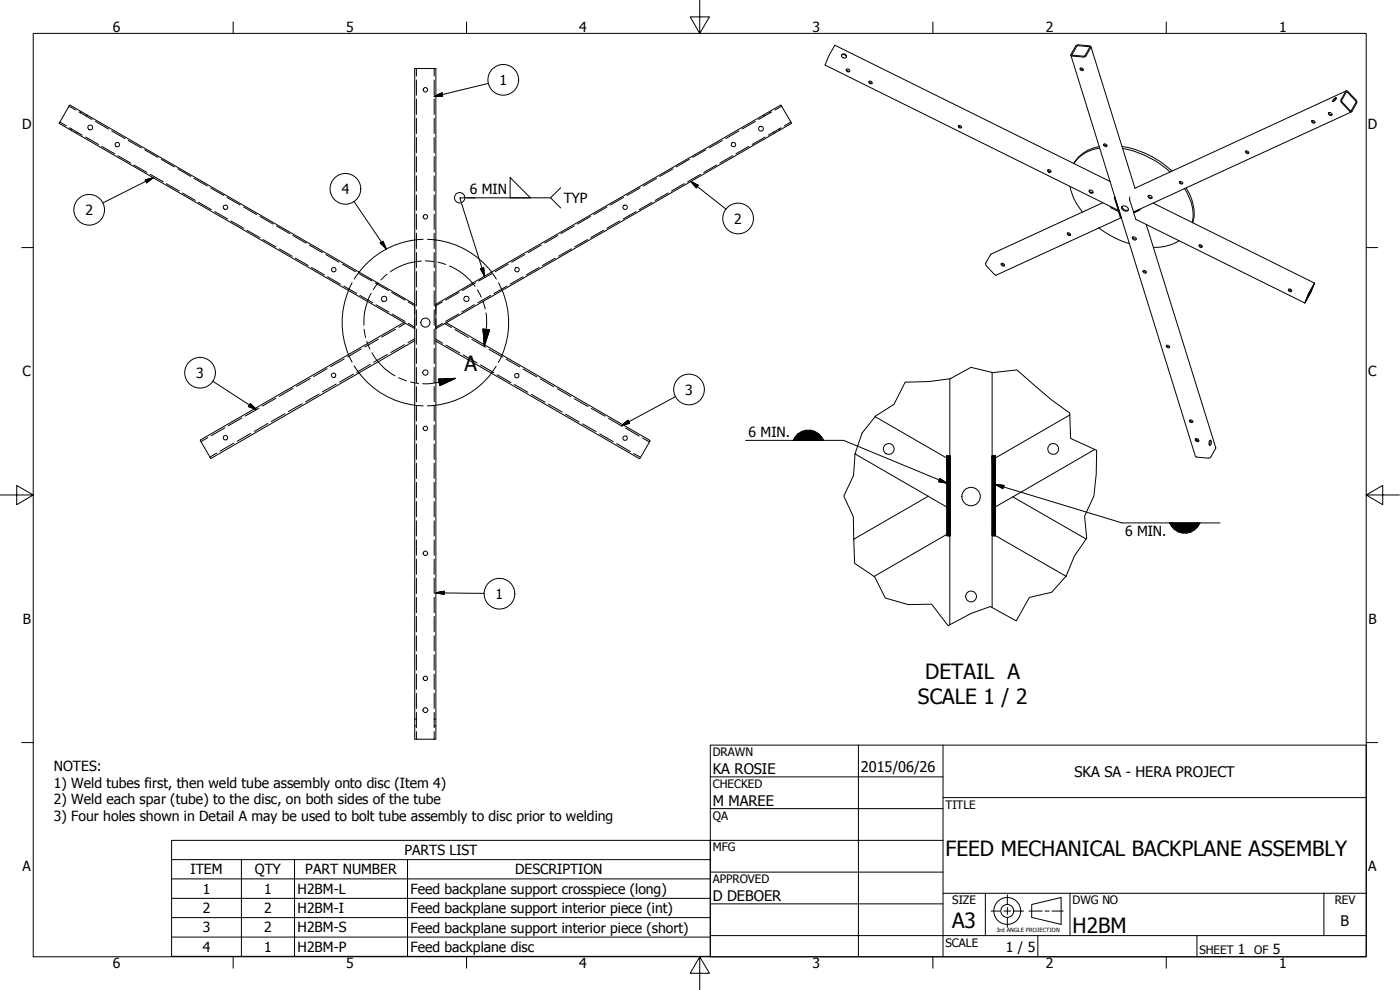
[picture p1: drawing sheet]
<svg xmlns="http://www.w3.org/2000/svg" width="420mm" height="297mm" viewBox="0 0 420 297" stroke-linecap="round" stroke-linejoin="round" font-family="sans-serif">
<!-- layer: Visible (ANSI) -->
<g fill="none" stroke="#000" stroke-width=".3">
<path d="M252.5 16.6a.84 .84 0 0 1 1-.2 .84 .84 0 0 1 .5 .8M252.6 16.4a.73 .73 0 0 1 1.1-.1 .73 .73 0 0 1 0 1.1 .8 .8 0 0 1-.9-.2 .8 .8 0 0 1-.2-.8zM321.4 16.6l37.4 120.4 .2 .1 3.8 .4 .6-.4 1.5-2.7-20.9-67.1M322.9 13.7l.7-.3 3.4 .4 .4 .2v.2l-1.5 2.7-.3 .2-4-.4-.2-.3zM323.2 13.9l.3-.2 3.4 .3 .1 .2-1.5 2.6-3.6-.2-.1-.2zM327.4 14l13.2 42.4M254 20.8a.59 .59 0 0 1 .8 0 .59 .59 0 0 1 .1 .8 .7 .7 0 0 1-.9-.8zM254.1 20.8l.4 .5h.5M260.7 24.5a.55 .55 0 0 1 .8-.1 .55 .55 0 0 1 .1 .7l-.7-.2zM260.9 24.4l.4 .5h.4M287.7 37.7a.58 .58 0 0 1 .6 .1 .58 .58 0 0 1 .2 .6 .59 .59 0 0 1-.7-.1 .59 .59 0 0 1-.1-.6zM287.7 37.6l.3 .5h.6"/>
<path d="M324.2 20.5a.49 .49 0 0 1 .7 0 .49 .49 0 0 1 0 .7l-.7-.3zM324.3 20.4l.5 .5h.3M393.7 36.2a.52 .52 0 0 1 .7 .1 .52 .52 0 0 1 .1 .6l-.6-.1-.3-.2zM393.8 36.2l.2 .4 .7 .1M398.7 33.9a.59 .59 0 0 1 .8 0 .59 .59 0 0 1 .1 .8 .7 .7 0 0 1-.9-.8zM398.8 33.8l.4 .6h.6M400.4 29.6l.7-.3-.1 .3a1.06 1.06 0 0 1-1.1 .8zM401.1 29.6l-1 .9M403.9 27.3h.5l2.6 2.7 .2 .6-1.7 3-.4-.2-2.7-2.9 .1-.6zM404 27.3l-63.4 29.2M404.1 27.6h.2l2.7 2.9-1.6 2.8-2.8-3.1zM405.6 33.6l-65.3 30-1.3-3.5 .1-1"/>
<path d="M314.5 51a.52 .52 0 0 1 .7 0 .52 .52 0 0 1 0 .7l-.7-.3zM314.5 51l.3 .4 .6 .1M321.1 56a16.9 16.9 0 0 0 3.8 7.7M326.8 57.2a.64 .64 0 0 1 .9-.1 .64 .64 0 0 1 .2 .9 .81 .81 0 0 1-1.1-.8zM327 57.1a.8 .8 0 0 0 1 .6M329.9 44a10.5 10.5 0 0 0-7.6 5.1M330 44.4a10.6 10.6 0 0 0-7.7 4.7M331.3 43.2l.4 .4 .5 .1M331.4 43.2a.51 .51 0 0 1 .7 .1 .51 .51 0 0 1-.1 .7 .51 .51 0 0 1-.7-.2 .51 .51 0 0 1 .1-.6zM333.2 54.5l-82.6-40.9-1.9 3.1-1.1 2.8 88.3 43.7-.4-.3-1-3.5v-.6M334.6 59.2l1.1 3.7M336.7 43.9a29.1 29.1 0 0 1 15 7.4"/>
<path d="M336.9 44.6a28.7 28.7 0 0 1 14.3 7M344.6 58.7a.7 .7 0 0 1 .8 0 .7 .7 0 0 1 .3 .8 .72 .72 0 0 1-.8 0 .72 .72 0 0 1-.3-.8zM344.7 58.7a.8 .8 0 0 0 1.1 .6M353.9 54.5a.52 .52 0 0 1 .8 0 .52 .52 0 0 1 0 .7l-.7-.2zM354.1 54.5l.4 .5h.5M355.5 56.6a13.3 13.3 0 0 1 2.3 10.1M356 56.4a13.2 13.2 0 0 1 1.9 10.5M373.8 45.4a.52 .52 0 0 1 .7 0 .52 .52 0 0 1 .1 .7l-.6-.1zM373.9 45.3l.4 .5h.5M124.5 72a25 25 0 0 0-16.7 9.6M130.8 72a25 25 0 0 1 16.7 9.7M300.4 79.2a.48 .48 0 0 1 .7-.1 .48 .48 0 0 1 0 .7l-.5-.2z"/>
<path d="M300.5 79l.6 .6 .3-.1M320.4 69.9a.5 .5 0 0 1 .7 0 .5 .5 0 0 1-.1 .8l-.6-.4zM320.4 69.9l.5 .5 .4-.1M329.8 68.4a30 30 0 0 0 9.2 4.7M331 60.8l-33.7 15.5-1.5 2.7 .1 .6 3 3 37.6-17.3M333.2 62l.5 .5 2 1M336.4 64.9l-.5-1.7-.2 .3 .5 1.6 .3 .2M336.7 61.9a1.36 1.36 0 0 0 1.9 1.1M336.7 61.9a1.2 1.2 0 0 1 1.4 .1 1.2 1.2 0 0 1 .4 1.2 1.2 1.2 0 0 1-1.3 0 1.2 1.2 0 0 1-.5-1.3zM339.9 71.2a.73 .73 0 0 1 .7 0 .73 .73 0 0 1 .3 .7 .74 .74 0 0 1-.7 0 .74 .74 0 0 1-.3-.7zM340 71.1l.2 .5 .9 .1M340.2 63.9l.7 1.9 50.7 25.1"/>
<path d="M342.3 62.7l-.6 .5-1.5 .7 1.8-1M346.1 60.9l48.4 24M353.9 72.2a14.6 14.6 0 0 1-7.8 2M360 73.5l.3 .4 .6 .1M360 73.5a.49 .49 0 0 1 .7 .1 .49 .49 0 0 1-.2 .7l-.6-.5zM104.6 87.1a25 25 0 0 0 0 19.3M121.2 96.8l3.3 1.8M121.2 96.8l-61.1 35.3 3.1 5.5 61.3-35.4M124.5 91.3v-70.7h6.3v78M124.5 91.3v7.3M124.5 91.3l-103.6-59.8-3.2 5.5 103.5 59.8M124.5 98.6v3.6"/>
<path d="M130.8 91.3l103.6-59.8 2.8 4.8 .4 .7-103.7 59.8M130.8 98.6v3.7M133.9 96.8l-3.1 1.8M133.9 96.8l61.2 35.4-.3 .7-2.8 4.8-61.2-35.4M150.7 87.2a25 25 0 0 1 0 19.3M343 81.3a.54 .54 0 0 1 .7 0 .54 .54 0 0 1 .2 .6h-.5zM343.2 81.2l.3 .4h.5M386.7 86.9a.52 .52 0 0 1 .7 0 .52 .52 0 0 1 .1 .7l-.6-.2zM386.8 86.7l.4 .5h.5M391.8 90.5h.1M394.3 85.3l-1 2.6-1.5 2.6 .9-2.4zM394.5 84.9l-1.2 3-1.7 3 1.3-3.2z"/>
<path d="M107.7 111.9a25 25 0 0 0 16.8 9.7M124.5 102.2v119.6h6.3v-119.5M147.5 112a25 25 0 0 1-16.7 9.6M285.1 113.7v24.3l-22.5-13M297.8 111.7v26.3l23.3-13.5M350.1 103.7a.54 .54 0 0 1 .6 0 .54 .54 0 0 1 .2 .6 .61 .61 0 0 1-.8-.6zM350.1 103.6l.5 .5h.4M256.6 136.2l22 12.7M285.1 138v14.6M297.8 138v14.6M328.5 134.9l-24.5 14.2M357.1 126.1a.49 .49 0 0 1 .6 0 .49 .49 0 0 1 .1 .7l-.6-.1z"/>
<path d="M357.1 126l.3 .5h.6M358.8 131.7a.59 .59 0 0 1 .7 .1 .59 .59 0 0 1 .2 .7 .7 .7 0 0 1-.9-.8zM358.8 131.7l.4 .4 .6 .1M358.8 131.7h.3l.2 .5M363.1 132.1l-.1 1.4M363.1 132.1a.67 .67 0 0 1 .5 .5 .67 .67 0 0 1-.1 .7l-.2 .3a.67 .67 0 0 1-.6-.5 .67 .67 0 0 1 .2-.7zM278.6 148.9l6.5 3.7v7.2M278.6 148.9l-22.4 12.9M285.1 159.8v27.6M285.1 159.8l-22.8 13.2M297.8 152.6v7.5M304 149.1l-6.2 3.5"/>
<path d="M304 149.1l21.9 12.6M297.8 160.1v22.2M297.8 160.1l22.1 12.8"/>
<circle cx="27.1" cy="38.2" r=".73"/>
<circle cx="127.7" cy="26.9" r=".67"/>
<circle cx="228.4" cy="38.6" r=".73"/>
<circle cx="35.2" cy="43.4" r=".67"/>
<circle cx="220.1" cy="43.4" r=".67"/>
<circle cx="67.7" cy="62.2" r=".67"/>
<circle cx="127.7" cy="65" r=".67"/>
<circle cx="187.6" cy="62.2" r=".67"/>
<circle cx="100.2" cy="80.9" r=".67"/>
<circle cx="115.3" cy="89.7" r=".79"/>
<circle cx="127.7" cy="96.8" r="1.37"/>
<circle cx="140" cy="89.7" r=".79"/>
<circle cx="155.2" cy="80.9" r=".67"/>
<circle cx="100.1" cy="112.6" r=".67"/>
<circle cx="127.7" cy="111.8" r=".79"/>
<circle cx="155.1" cy="112.7" r=".67"/>
<circle cx="67.7" cy="131.3" r=".67"/>
<circle cx="127.7" cy="128.5" r=".67"/>
<circle cx="187.6" cy="131.5" r=".67"/>
<circle cx="266.7" cy="134.7" r="1.62"/>
<circle cx="316.1" cy="134.7" r="1.62"/>
<circle cx="291.4" cy="149" r="2.76"/>
<circle cx="127.7" cy="166" r=".67"/>
<circle cx="291.4" cy="179" r="1.62"/>
<circle cx="127.7" cy="203.5" r=".67"/>
<circle cx="127.7" cy="213.1" r=".73"/>
</g>
<!-- layer: Hidden (ANSI) -->
<g fill="none" stroke="#000" stroke-width=".3">
<path d="M18 36.6l1.9 1.2M20.7 31.9l2 1.1M20.8 38.3l3.9 2.3M21.3 38.8l-.1 .2M21.4 38.7l-.1 .1M23 39.9l-.1 .1M23.1 39.6v.1M23.7 33.6l3.9 2.3M24.3 33.7l-.1 .1M24.4 33.5l-.1 .1M26 34.7l-.1 .1M26.1 34.5l-.1 .1"/>
<path d="M28.6 36.4l4 2.3M33.5 39.3l4 2.3M125 20.6v2.2M125 24v4.6M125 29.7v4.6M125 35.5v4.6M130.3 20.6v2.2M130.3 24v4.6M130.3 29.7v4.6M130.3 35.5v4.6M221.7 39.3l-3.9 2.3M226.7 36.4l-4 2.3"/>
<path d="M229.2 34.5v.1M229.3 34.7l.1 .1M230.9 33.5v.1M231.1 33.7v.1M231.6 33.6l-4 2.3M232.2 39.6v.1M232.3 39.9v.1M233.9 38.7v.1M234 38.8l.1 .2M234.4 38.3l-3.8 2.3M234.6 31.9l-2 1.1M237.4 36.6l-2 1.2"/>
<path d="M25.7 41.1l3.9 2.3M30.5 43.9l3.9 2.3M35.4 46.7l3.8 2.2M38.5 42.1l3.9 2.3M40.2 49.5l3.9 2.2M43.4 44.9l4 2.3M45.1 52.3l3.9 2.2M48.4 47.8l3.9 2.3M49.9 55.1l3.9 2.2M53.3 50.7l4 2.2M54.7 57.9l3.9 2.2M58.2 53.5l4 2.3"/>
<path d="M63.2 56.4l4 2.3M68.1 59.2l4 2.3M125 41.3v4.5M125 47v4.6M125 52.8v4.5M125 58.5v4.6M130.3 41.3v4.5M130.3 47v4.6M130.3 52.8v4.5M130.3 58.5v4.6M187.1 59.2l-3.9 2.3M192.1 56.4l-3.9 2.3"/>
<path d="M197 53.5l-3.9 2.3M200.5 57.9l-3.8 2.2M202 50.7l-4 2.2M205.4 55.1l-3.9 2.2M206.9 47.8l-4 2.3M210.2 52.3l-3.8 2.2M211.8 44.9l-3.9 2.3M215.1 49.5l-3.9 2.2M216.8 42.1l-3.9 2.3M219.9 46.7l-3.9 2.2M224.7 43.9l-3.8 2.3M229.6 41.1l-3.9 2.3"/>
<path d="M59.6 60.7l3.8 2.2M64.5 63.5l3.8 2.2M69.3 66.3l3.9 2.2M73.1 62.1l3.9 2.3M74.1 69.1l3.9 2.2M78 64.9l4 2.3M78.9 71.9l3.9 2.2M83 67.8l3.9 2.3M83.8 74.7l3.9 2.2M87.9 70.7l4 2.2M88.6 77.5l3.9 2.2M92.8 73.5l4 2.3"/>
<path d="M97.8 76.4l3.9 2.3M102.7 79.2l4 2.3M125 64.2v4.6M125 70v4.6M125 75.7v4.6M127 71.8l-2.5 .2M128.3 71.8l2.5 .2M130.3 64.2v4.6M130.3 70v4.6M130.3 75.7v4.6M152.5 79.2l-3.9 2.3M157.5 76.4l-4 2.3"/>
<path d="M162.4 73.5l-3.9 2.3M166.6 77.5l-3.8 2.2M167.4 70.7l-4 2.2M171.5 74.7l-3.9 2.2M172.3 67.8l-4 2.3M176.3 71.9l-3.8 2.2M177.2 64.9l-3.9 2.3M181.2 69.1l-3.9 2.2M182.2 62.1l-4 2.3M186 66.3l-3.9 2.2M190.9 63.5l-3.9 2.2M195.7 60.7l-3.9 2.2"/>
<path d="M93.5 80.2l3.8 2.3M98.3 83l3.9 2.3M103.2 85.8l3.9 2.3M105.7 84.8l-1.1 2.3M107.7 82.1l3.9 2.2M107.8 81.6l-1.5 2.1M108 88.6l3.9 2.3M112.6 84.9l4 2.3M112.8 91.4l3.9 2.2M117.5 87.7l4 2.3M117.7 94.2l3.8 2.2M118.7 98.8l-4.1 2.3"/>
<path d="M121.7 97l-2 1.2M122.5 90.6l2 1.1M122.6 97l1.9 1.2M124.5 91.3h.1M124.5 98.6h.1M124.5 91.3v2.9M124.5 95.7v2.9M125 81.5v4.6M125 87.2v4.6M125 92.9v4.7M125 98.7v4.6M130.3 81.5v4.6"/>
<path d="M130.3 87.2v4.6M130.3 92.9v4.7M130.3 98.7v4.6M130.8 91.3h.1M130.8 98.6h.1M130.8 91.3v2.9M130.8 95.7v2.9M132.8 97l-2 1.2M132.8 90.6l-2 1.1M133.4 97.1l2.1 1.2M136.5 98.9l4.1 2.4M137.6 94.2l-3.9 2.2"/>
<path d="M137.7 87.7l-3.9 2.3M142.4 91.4l-3.8 2.2M142.7 84.9l-4 2.3M147.3 88.6l-3.9 2.3M147.5 81.6l1.5 2.1M147.6 82.1l-4 2.2M149.6 84.8l1.1 2.3M152.1 85.8l-3.8 2.3M157 83l-3.9 2.3M161.8 80.2l-3.9 2.3M82.8 119.5l-4.1 2.3M87.9 116.5l-4.1 2.4"/>
<path d="M93.1 113.6l-4.1 2.3M95.8 118.2l-4.1 2.4M98.2 110.6l-4.1 2.4M100.9 115.2l-4.1 2.4M103.3 107.7l-4.1 2.3M104.6 106.3l1.1 2.4M106 112.3l-4.1 2.4M106.3 109.8l1.4 2.1M108.4 104.7l-4.1 2.4M111.1 109.3l-4 2.4M113.5 101.8l-4 2.3M116.3 106.3l-4.2 2.4"/>
<path d="M121.4 103.4l-4.1 2.4M124.5 101.6l-2.1 1.2M125 104.5v4.6M125 110.2v4.7M125 116v4.6M130.3 104.5v4.6M130.3 110.2v4.7M130.3 116v4.6M130.8 101.8l2 1.2M133.9 103.6l4.1 2.3M139 106.5l4.1 2.4M141.6 101.8l4.1 2.4"/>
<path d="M144.1 109.5l4.1 2.3M146.7 104.8l4.2 2.4M148.9 109.9l-1.4 2.1M149.2 112.4l4.2 2.4M150.7 106.5l-1.2 2.3M151.9 107.7l4.1 2.4M154.4 115.4l4 2.3M157 110.7l4.1 2.4M159.5 118.3l4.1 2.4M162.1 113.7l4.1 2.4M167.3 116.6l4 2.4M172.3 119.6l4.2 2.4"/>
<path d="M62.4 131.3l-2.1 1.2M65 135.9l-2 1.2M67.5 128.4l-4.1 2.3M70.2 133l-4.2 2.4M72.6 125.4l-4.1 2.3M75.2 130l-4 2.4M77.7 122.5l-4.1 2.3M80.4 127l-4.1 2.5M85.5 124.1l-4.1 2.4M90.7 121.1l-4.1 2.4M124.5 121.6l2.5 .2M125 121.7v4.7"/>
<path d="M125 127.5v4.6M125 133.2v4.6M125 139v4.6M130.3 121.7v4.7M130.3 127.5v4.6M130.3 133.2v4.6M130.3 139v4.6M130.8 121.6l-2.5 .2M164.6 121.3l4.1 2.3M169.7 124.3l4.1 2.3M174.8 127.2l4.1 2.3M177.5 122.5l4.1 2.4"/>
<path d="M180 130.2l4 2.3M182.6 125.5l4.1 2.4M185.1 133.1l4.1 2.4M187.8 128.4l4 2.5M190.2 136.1l2 1.1M192.8 131.4l2.1 1.2M125 144.7v4.6M125 150.5v4.6M125 156.3v4.5M130.3 144.7v4.6M130.3 150.5v4.6M130.3 156.3v4.5"/>
<path d="M125 162v4.6M125 167.8v4.5M125 173.5v4.6M125 179.2v4.6M130.3 162v4.6M130.3 167.8v4.5M130.3 173.5v4.6M130.3 179.2v4.6M125 185v4.6M125 190.7v4.6M125 196.5v4.6M130.3 185v4.6"/>
<path d="M130.3 190.7v4.6M130.3 196.5v4.6M124.5 215.8h.2M124.5 217.8h.2M124.8 215.8h.2M124.8 217.8h.2M125 202.2v4.6M125 208v4.6M125 213.7v4.7M125 219.5v2.3M130.3 202.2v4.6M130.3 208v4.6"/>
<path d="M130.3 213.7v4.7M130.3 219.5v2.3M130.3 215.8h.2M130.3 217.8h.2M130.6 215.8h.2M130.6 217.8h.2"/>
</g>
<!-- layer: Break Line (ANSI) -->
<path d="M271.7 114.7l7.2-.2 6.3-.8 6.2-3.5 6.5 1.6 7.3-.8 10.4 9 5.5 3.9 .2 7.7 7.8 3.5-.1 7.1-.7 6.6-2.8 6.1 .6 6.6-.2 .2a29.9 29.9 0 0 0-5.9 11.1l-4.4 4.9-6.7 1.5-3.9 7.1-7.8-4.3a47.2 47.2 0 0 0-12.7 5.8l-4.9-6.5-7 .1-6.9-2-3.2-6.3-6-4.1-.4-13.9-2.9-6.3 3-6.1 .4-6.5 2.1-6.2 4.1-5.2 5.5-3.5zM256.6 136.2h.1" fill="none" stroke="#000" stroke-width=".3"/>
<!-- layer: Hatch (ANSI) -->
<path d="M284.2 136.8h1v24zM297.8 136.8h1v24zM284.2 136.8l1 24h-1zM297.8 136.8l1 24h-1z" fill="#000" stroke="#000" stroke-width=".3"/>
<!-- layer: Symbol (ANSI) -->
<g fill="none" stroke="#000" stroke-width=".3">
<path d="M130.3 28.9l2.4-1 .1 1zM146.6 25l-16.3 3.9M43.6 54l2.4-.7-2 1.5zM46 53.3l-15.1 7.6M140.1 59.4h25.1M142.6 59.4h-4.6l7.4 23.5M153.1 53.3l6.1 6.1h-6.1zM168.3 56.3l-3.1 3.1 3.1 3M207.3 54.5l2.2 1.1-.5 .8zM207.3 54.5l10.6 8.3M106.2 60.4l9.8 14.3M114.1 72.9l.8-.5 1.1 2.3z"/>
<path d="M144.2 80.6l1-.3 .2 2.6zM63.8 114.3l13.2 8.6M202.8 119l-16.3 8.7M75.1 121.1l1.9 1.8-2.5-.9zM186.5 127.7l2-1.6 .5 .9zM223.8 132.1h29.4l31 12.9M282.1 143.6l2.1 1.4-2.5-.5zM298.8 145.4l2.5 .3-.3 .9zM298.8 145.4l37.9 11.5h29.4M130.8 177.8l2.5-.4v1zM130.8 177.8l14.6 .2M51.5 257.9v-5.8h161.7v5.8"/>
<path d="M51.5 257.9h161.7v5.8M51.5 257.9v29h161.7v-23.2M72.5 257.9v29M88.4 257.9v29M122.3 257.9v29M51.5 263.7h161.7M51.5 269.5h161.7M51.5 275.3h161.7M51.5 281.2h161.7"/>
<circle cx="151" cy="24" r="4.6"/>
<circle cx="103.7" cy="56.7" r="4.6"/>
<circle cx="138" cy="59.3" r="1.56"/>
<circle cx="26.8" cy="62.9" r="4.6"/>
<circle cx="221.5" cy="65.5" r="4.6"/>
<circle cx="60" cy="111.8" r="4.6"/>
<circle cx="206.8" cy="116.9" r="4.6"/>
<circle cx="149.9" cy="178.1" r="4.6"/>
</g>
<!-- layer: Detail Boundary (ANSI) -->
<g fill="none" stroke="#000" stroke-width=".3">
<path d="M126.4 78.3a17.1 17.1 0 0 0-9.2 3.3M127.6 78.3l2.5 .2M131.4 78.7l2.3 .7M134.9 79.8a17.8 17.8 0 0 1 7.7 6.1M109.3 98.8l.4 2.5M111.4 88a18.9 18.9 0 0 0-2.2 9.6M113.5 84.9l-1.5 2M116.1 82.3l-1.8 1.7M143.3 87l1.1 2.1M144.9 90.3l.7 2.4M145 98.7l1.9 .3-1.5 4.8zM145.9 93.9l.1 .9a33.9 33.9 0 0 1-.6 9"/>
<path d="M110.1 102.4l.9 2.4M111.6 105.8a18.1 18.1 0 0 0 7 7M119.6 113.3l2.4 1M123.2 114.6l2.4 .4M131.6 113.7l5.1-.2-4.7 2.2zM136.7 113.5a36 36 0 0 1-8.9 1.7l-.9-.1"/>
</g>
<path d="M145 98.7l.4 5.1zM145 98.7l1.9 .3-1.5 4.8zM132 115.7l4.7-2.2zM131.6 113.7l5.1-.2-4.7 2.2z" fill="#000" stroke="#000" stroke-width=".3"/>
<!-- layer: Border (ANSI) -->
<g fill="none" stroke="#000" stroke-width=".3">
<path d="M10 10h400v277.1h-400zM70 6.6v3.4M140 6.6v3.4M210 0v10l-2.9-4.9h5.8l-2.9 4.9M280 6.6v3.4M350 6.6v3.4M6.5 74.3h3.5M410 74.3h3.4M0 148.5h10l-5-2.8v5.7l5-2.9M410 148.5l5 2.9v-5.7l-5 2.8h10M6.5 222.8h3.5M410 222.8h3.4"/>
<path d="M70 287.1v3.4M140 287.1v3.4M210 287.1l2.9 4.9h-5.8l2.9-4.9v9.9M280 287.1v3.4M350 287.1v3.4"/>
</g>
<!-- layer: Title (ANSI) -->
<g fill="none" stroke="#000" stroke-width=".3">
<path d="M213.2 223.6h196.8v63.5h-196.8zM213.2 233.1h69.8M257.6 223.6v63.5M283 239.3h127M283 223.6v63.5M213.2 242.6h69.8M213.2 252.1h69.8M213.2 261.7h69.8M213.2 271.2h69.8M283 268h127M295.7 268v12.7M321.1 268v12.7"/>
<path d="M397.3 268v12.7M213.2 280.7h196.8M311.5 280.7v6.4M359.2 280.7v6.4"/>
</g>
<!-- layer: Sketch Geometry (ANSI) -->
<g fill="none" stroke="#000" stroke-width=".3">
<path d="M284.2 136.8h1v24h-1zM297.8 136.8h1v24h-1zM297.4 273.4h2.8M301.2 273.4h2.1M302.3 268.5v2.7M302.3 272.3v2.1M302.3 275.4v2.8M304.4 273.4h2.8M308.8 273.4h4M309.6 271.4l8.9-2.1v8.1l-8.9-2.1zM313.6 273.4h1.3M315.7 273.4h3.4"/>
<circle cx="302.3" cy="273.3" r="4"/>
<circle cx="302.3" cy="273.3" r="1.94"/>
</g>
<!-- layer: Symbol (ANSI) -->
<g fill="#000" stroke="#000" stroke-width=".3">
<path d="M130.3 28.9l2.4-1zM130.3 28.9l2.4-1 .1 1zM44 54.8l2-1.5zM43.6 54l2.4-.7-2 1.5zM207.3 54.5l2.2 1.1zM207.3 54.5l2.2 1.1-.5 .8zM114.1 72.9l1.9 1.8zM114.1 72.9l.8-.5 1.1 2.3zM144.2 80.6l1.2 2.3zM144.2 80.6l1-.3 .2 2.6zM74.5 122l2.5 .9zM75.1 121.1l1.9 1.8-2.5-.9z"/>
<path d="M186.5 127.7l2-1.6zM186.5 127.7l2-1.6 .5 .9zM238.7 131l.9-.9-1.5 2zM239.6 130.1l1.1-.7-2.6 2.7zM240.7 129.4l1.2-.3-3.8 3zM238.1 132.1l3.8-3h1.4zM238.1 132.1l5.2-3 1.2 .3zM238.1 132.1l6.4-2.7 1.1 .7zM238.1 132.1l7.5-2 .9 .9zM238.1 132.1l8.4-1.1 .7 1.1zM281.7 144.5l2.5 .5zM282.1 143.6l2.1 1.4-2.5-.5z"/>
<path d="M298.8 145.4l2.5 .3zM298.8 145.4l2.5 .3-.3 .9zM351 156.9l1.6 2-.9-.9zM351 156.9l2.7 2.7-1.1-.7zM351 156.9l4 3-1.3-.3zM351 156.9l5.2 3h-1.2zM351 156.9l6.4 2.7-1.2 .3zM351 156.9l7.6 2-1.2 .7zM351 156.9l8.5 1.1-.9 .9zM351 156.9h9.2l-.7 1.1zM130.8 177.8l2.5-.4zM130.8 177.8l2.5-.4v1z"/>
</g>
<g font-size="6.3">
<text x="139.4" y="111.3">A</text>
<text x="277.7" y="203.8">DETAIL A</text>
<text x="275.5" y="211.4">SCALE 1 / 2</text>
<text x="283.8" y="257">FEED MECHANICAL BACKPLANE ASSEMBLY</text>
<text x="285.8" y="278.6">A3</text>
<text x="321.9" y="280">H2BM</text>
</g>
<g font-size="4.4">
<text x="213.9" y="232.2">KA ROSIE</text>
<text x="258.4" y="231.6">2015/06/26</text>
<text x="322.5" y="233">SKA SA - HERA PROJECT</text>
<text x="213.9" y="241.9">M MAREE</text>
<text x="213.9" y="270.3">D DEBOER</text>
<text x="402.3" y="277.9">B</text>
</g>
<g font-size="4.2">
<text x="33.8" y="9.6">6</text>
<text x="103.9" y="9.6">5</text>
<text x="173.9" y="9.6">4</text>
<text x="243.8" y="9.6">3</text>
<text x="313.9" y="9.6">2</text>
<text x="383.9" y="9.6">1</text>
<text x="149.9" y="25.5">1</text>
<text x="6.7" y="38.7">D</text>
<text x="410.5" y="38.7">D</text>
<text x="102.6" y="58.2">4</text>
<text x="141" y="58.3">6 MIN</text>
<text x="25.7" y="64.5">2</text>
<text x="169.2" y="60.9">TYP</text>
<text x="220.3" y="67.1">2</text>
<text x="6.8" y="113">C</text>
<text x="58.9" y="113.4">3</text>
<text x="410.7" y="113">C</text>
<text x="205.6" y="118.4">3</text>
<text x="224.7" y="131.1">6 MIN.</text>
<text x="337.6" y="161">6 MIN.</text>
<text x="148.7" y="179.7">1</text>
<text x="6.9" y="187.2">B</text>
<text x="410.7" y="187.2">B</text>
<text x="16.2" y="231.3">NOTES:</text>
<text x="16.2" y="236.3">1) Weld tubes first, then weld tube assembly onto disc (Item 4)</text>
<text x="16.2" y="241.3">2) Weld each spar (tube) to the disc, on both sides of the tube</text>
<text x="16.2" y="246.4">3) Four holes shown in Detail A may be used to bolt tube assembly to disc prior to welding</text>
<text x="121.3" y="256.6">PARTS LIST</text>
<text x="6.8" y="261.4">A</text>
<text x="57.1" y="262.4">ITEM</text>
<text x="76.5" y="262.4">QTY</text>
<text x="91.6" y="262.4">PART NUMBER</text>
<text x="154.6" y="262.4">DESCRIPTION</text>
<text x="410.7" y="261.4">A</text>
<text x="60.8" y="268.1">1</text>
<text x="79.3" y="268.1">1</text>
<text x="89.3" y="268.2">H2BM-L</text>
<text x="123.2" y="268.2">Feed backplane support crosspiece (long)</text>
<text x="60.8" y="274">2</text>
<text x="79.3" y="274">2</text>
<text x="89.3" y="274">H2BM-I</text>
<text x="123.2" y="274.1">Feed backplane support interior piece (int)</text>
<text x="60.8" y="279.8">3</text>
<text x="79.3" y="279.8">2</text>
<text x="89.3" y="279.8">H2BM-S</text>
<text x="123.2" y="279.8">Feed backplane support interior piece (short)</text>
<text x="60.8" y="285.5">4</text>
<text x="79.3" y="285.5">1</text>
<text x="89.3" y="285.6">H2BM-P</text>
<text x="123.2" y="285.6">Feed backplane disc</text>
<text x="301.9" y="285.6">1 / 5</text>
<text x="371.5" y="286.2">1</text>
<text x="382" y="286.2">5</text>
<text x="33.8" y="290.5">6</text>
<text x="103.9" y="290.5">5</text>
<text x="173.9" y="290.5">4</text>
<text x="243.8" y="290.5">3</text>
<text x="313.9" y="290.5">2</text>
<text x="383.9" y="290.5">1</text>
</g>
<g font-size="3.5">
<text x="213.9" y="226.9">DRAWN</text>
<text x="213.9" y="236.4">CHECKED</text>
<text x="213.9" y="245.9">QA</text>
<text x="283.8" y="242.6">TITLE</text>
<text x="213.9" y="255.4">MFG</text>
<text x="213.9" y="265">APPROVED</text>
<text x="285.8" y="271.3">SIZE</text>
<text x="321.9" y="271.3">DWG NO</text>
<text x="400.6" y="271.3">REV</text>
<text x="283.8" y="284">SCALE</text>
<text x="360" y="286.2">SHEET</text>
<text x="376.4" y="286.2">OF</text>
</g>
<text font-size="1.7" x="299" y="279.8">3rd ANGLE PROJECTION</text>
</svg>
